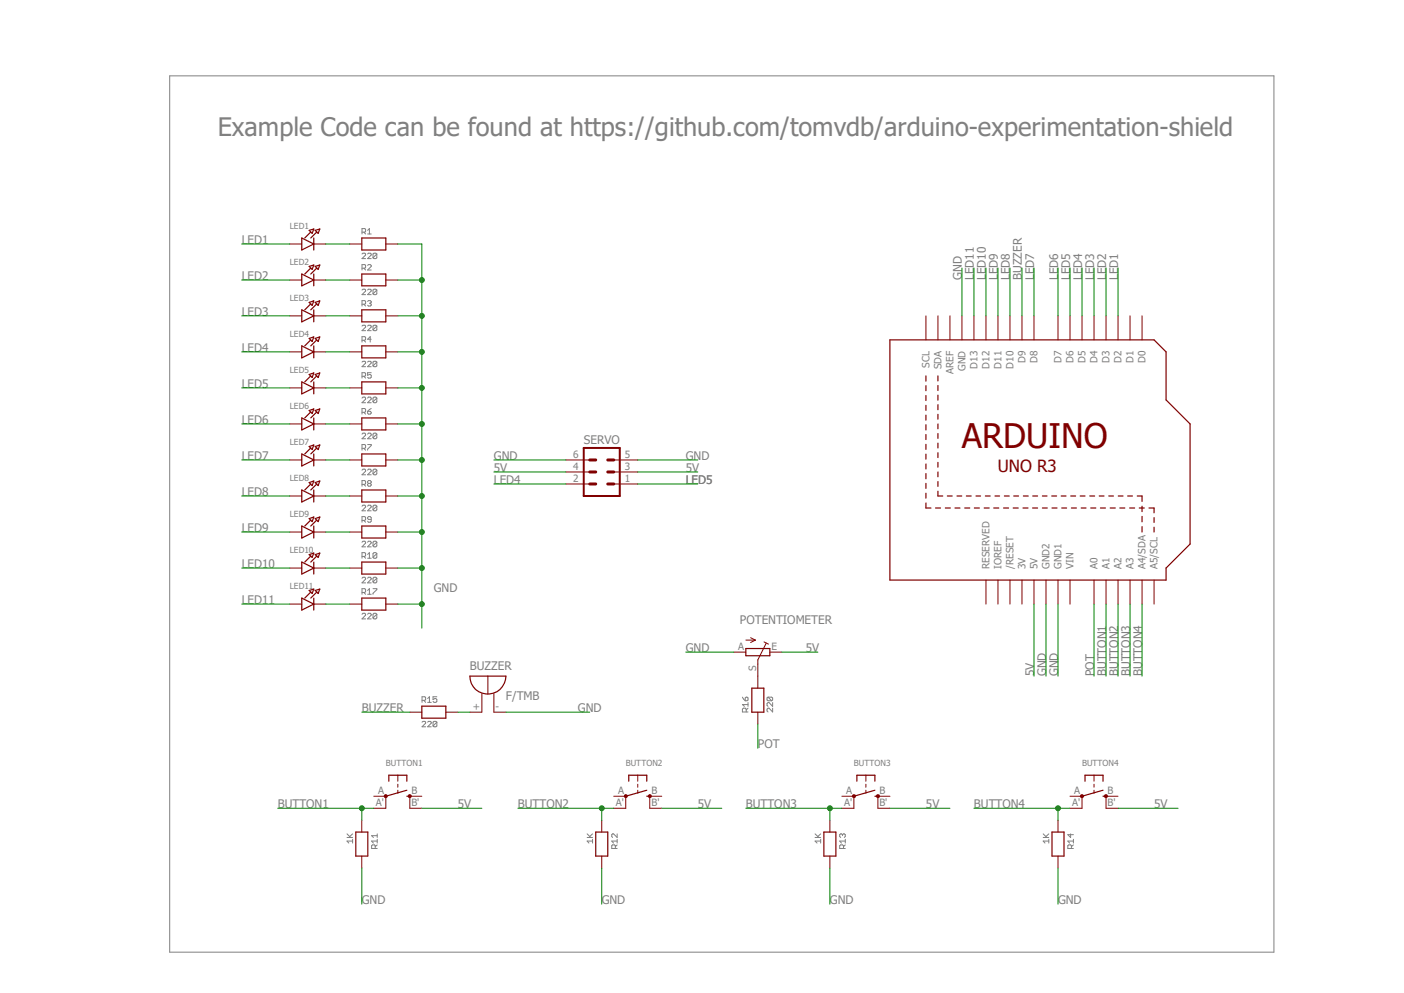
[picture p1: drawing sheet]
<svg xmlns="http://www.w3.org/2000/svg" width="297mm" height="210mm" viewBox="0 0 297 210" stroke-linecap="round" stroke-linejoin="round" font-family="sans-serif">
<path d="M35.8 16l233.9 185.5M269.7 16l-233.9 185.5" fill="none" stroke="#fff" stroke-width=".21"/>
<g fill="none" stroke="#808080" stroke-width=".21">
<path d="M35.9 16h233.6v185.4h-233.6zM76.6 53.7l.2-.1h.4l.1 .1v.2l-.7 .8h.7M76.6 49.1h.6l.1-.2v-.4l-.1-.2h-.6v1.2M76.6 56.7h.6l.1-.1v-.5l-.1-.1h-.6v1.1M77 49.1l.3 .4M77 56.7l.3 .4M77.8 53.7l.1-.1 .6 .1v.2l-.7 .8h.7M77.8 56.1l.1-.1 .6 .1v.2l-.7 .8h.7M77.8 48.7l.3-.4v1.2M77.8 49.5h.7M79.7 53.7v.8l-.2 .2-.6-.2M79.7 53.7l-.2-.1-.6 .1v.8"/>
<path d="M79.7 53.7l-.8 .8M76.6 61.3l.2-.1h.4l.1 .1v.3l-.7 .7h.7M76.6 64.3h.6l.1-.5-.1-.2h-.6v1.1M76.6 69l.2-.2h.4l.1 .2v.2l-.7 .7h.7M76.6 72h.6l.1-.2v-.4l-.1-.2h-.6v1.1M76.6 76.6l.2-.2h.4l.1 .2v.2l-.7 .8h.7M76.6 79.6h.6l.1-.6-.1-.2h-.6v1.2M77 64.3l.3 .4M77 72l.3 .3M77 79.6l.3 .4M77.8 61.3l.1-.1 .6 .1v.3l-.7 .7h.7M77.8 63.8l.1-.2h.4l.2 .2-.2 .3"/>
<path d="M77.8 69l.1-.2 .6 .2v.2l-.7 .7h.7M77.8 76.6l.1-.2 .6 .2v.2l-.7 .8h.7M78.1 64.1h.2M78.3 64.1l.2 .2-.2 .4h-.4l-.1-.1M78.5 78.8h-.7v.6l.3-.2 .4 .2v.4l-.2 .2h-.4l-.1-.2M78.5 71.8h-.7l.5-.6v1.1M79.7 61.3l-.2-.1-.6 .1v.8M79.7 69l-.2-.2-.6 .2v.8M79.7 76.6l-.2-.2-.6 .2v.8M79.7 61.3v.8l-.2 .2-.6-.2M79.7 69v.8l-.2 .1-.6-.1M79.7 76.6v.8l-.2 .2-.6-.2"/>
<path d="M79.7 61.3l-.8 .8M79.7 69l-.8 .8M79.7 76.6l-.8 .8M76.6 84.2l.2-.2h.4l.1 .2v.2l-.7 .8h.7M76.6 87.2h.6l.1-.2-.1-.6h-.6v1.2M76.6 91.8l.2-.2h.4l.1 .2v.2l-.7 .8h.7M76.6 94.8h.6l.1-.2-.1-.6h-.6v1.2M76.6 99.4l.2-.2h.4l.1 .2v.3l-.7 .7h.7M77 87.2l.3 .4M77 94.8l.3 .4M77.8 84.2l.1-.2h.4l.2 .2v.2l-.7 .8h.7M77.8 87h.5l.2 .4-.2 .2h-.4z"/>
<path d="M77.8 91.8l.1-.2h.4l.2 .2v.2l-.7 .8h.7M77.8 94h.7v.2l-.7 .8v.2M77.8 99.4l.1-.2h.4l.2 .2v.3l-.7 .7h.7M78.5 86.4l-.7 .6M79.7 84.2l-.2-.2h-.4l-.2 .2v.8M79.7 91.8l-.2-.2h-.4l-.2 .2v.8M79.7 99.4l-.2-.2h-.4l-.2 .2v.8M79.7 84.2v.8l-.2 .2h-.4l-.2-.2M79.7 91.8v.8l-.2 .2h-.4l-.2-.2M79.7 99.4v.8l-.2 .2h-.4l-.2-.2M79.7 84.2l-.8 .8M79.7 91.8l-.8 .8"/>
<path d="M79.7 99.4l-.8 .8M76.6 102.4h.6l.1-.2-.1-.6h-.6v1.2M76.6 107.1l.2-.3h.4l.1 .3-.7 .9h.7M76.6 110.1h.6l.1-.2-.1-.6h-.6v1.1M76.6 114.7l.2-.2h.4l.1 .2-.7 1h.7M76.6 117.7h.6l.1-.2-.1-.6h-.6v1.2M77 102.4l.3 .4M77 110.1l.3 .3M77 117.7l.3 .4M77.8 107.1l.1-.3h.4l.2 .3-.7 .9h.7M77.8 114.7l.1-.2h.4l.2 .2-.7 1h.7M77.8 117.3l.3-.4v1.2"/>
<path d="M77.8 118.1h.7M77.9 102.2l-.1-.1 .1-.5h.4l.2 .3-.2 .3M77.9 102.2l-.1 .2 .1 .4h.4l.2-.2-.2-.4M77.9 102.2h.4M78.5 109.9h-.6l-.1-.3 .1-.3h.4l.2 .2v.7l-.2 .2h-.4l-.1-.2M79.7 107.1l-.2-.3h-.4l-.2 .3v.7M79.7 114.7l-.2-.2h-.4l-.2 .2v.7M79.7 117.1l-.2-.2h-.4l-.2 .2v.8M79.7 107.1v.7l-.2 .2h-.4l-.2-.2M79.7 114.7v.7l-.2 .3h-.4l-.2-.3M79.7 117.1v.8l-.2 .2h-.4l-.2-.2M79.7 107.1l-.8 .7"/>
<path d="M79.7 114.7l-.8 .7M79.7 117.1l-.8 .8M76.6 122.3l.2-.2h.4l.1 .2-.7 1h.7M76.6 125.3h.6l.1-.2-.1-.6h-.6v1.2M76.6 129.9l.2-.2h.4l.1 .2-.7 1h.7M77 125.3l.3 .4M77.8 122.3l.1-.2h.4l.2 .2-.7 1h.7M77.8 129.9l.1-.2h.4l.2 .2-.7 1h.7M77.8 124.9l.3-.4v1.2M77.8 125.7h.7M78.9 124.5h.8v.2l-.8 .8v.2M79.7 122.3l-.2-.2h-.4l-.2 .2v.8"/>
<path d="M79.7 129.9l-.2-.2h-.4l-.2 .2v.8M79.7 122.3v.8l-.2 .2h-.4l-.2-.2M79.7 129.9v.8l-.2 .2h-.4l-.2-.2M79.7 122.3l-.8 .8M79.7 129.9l-.8 .8M89.3 152.7l.2-.1h.4l.1 .1v.3l-.7 .7h.7M89.3 148.1h.6l.1-.1-.1-.6h-.6v1.1M89.7 148.1l.3 .4M90.5 152.7l.1-.1 .6 .1v.3l-.7 .7h.7M90.5 147.7l.3-.3v1.1M90.5 148.5h.7M92.4 152.7v.8l-.2 .2-.6-.2"/>
<path d="M92.4 152.7l-.2-.1-.6 .1v.8M92.4 147.4h-.8v.6l.4-.3 .4 .3v.3l-.2 .2h-.4l-.2-.2M92.4 152.7l-.8 .8M157.1 147.4l.5 .8M157.6 147.6l.4-.2 .2 .2v.4l-.6 .2zM157.9 150.6v-.6l-.3-.2h-.3l-.2 .2v.6h1.1M158.2 149.8l-.3 .4M158.2 149h-1.1l.4 .4M158.2 148.6v.8M162.5 147.4h.7l.2 .2v.4l-.2 .2M162.5 147.4l-.2 .2v.4l.2 .2h.7M162.5 147.4l.7 .8"/>
<path d="M163.4 148.6v.8l-.7-.8-.4 .2v.4l.2 .2M163.4 149.8v.8l-.7-.8-.4 .2v.4l.2 .2M73.4 177.1h1.2M73.4 176.4l.8 .7M74.6 177.9h-1.2l.4 .4M74.6 177.5v.8M74.6 176.4l-.6 .5M79.4 179.5v-.6l-.2-.2-.6 .2v.6h1.2M79.8 177.9h-1.2l.4 .4M79.8 178.7l-.4 .4M79.8 176.4v.7M79.8 177.5v.8"/>
<path d="M79.8 176.7h-1.2l.4 .4M124.2 177.1h1.1M124.2 176.4l.8 .7M125.3 177.9h-1.1l.4 .4M125.3 177.5v.8M125.3 176.4l-.5 .5M130.2 179.5v-.6l-.6-.2-.2 .2v.6h1.2M130.6 177.9h-1.2l.4 .4M130.6 176.4v.7l-.8-.7h-.2l-.2 .1 .2 .6M130.6 178.7l-.4 .4M130.6 177.5v.8M172.4 177.1h1.2"/>
<path d="M172.4 176.4l.8 .7M173.6 177.9h-1.2l.4 .4M173.6 177.5v.8M173.6 176.4l-.6 .5M178.2 176.5l-.2-.1-.4 .1v.4l.2 .2M178.2 176.5l.2-.1 .4 .1v.4l-.2 .2M178.2 176.5v.2M178.4 179.5v-.6l-.2-.2-.6 .2v.6h1.2M178.8 177.9h-1.2l.4 .4M178.8 178.7l-.4 .4M178.8 177.5v.8M220.7 177.1h1.2"/>
<path d="M220.7 176.4l.7 .7M221.9 177.9h-1.2l.4 .4M221.9 177.5v.8M221.9 176.4l-.6 .5M226.5 176.4v.7l-.6-.6h1.2M226.7 179.5v-.6l-.2-.2-.6 .2v.6h1.2M227.1 177.9h-1.2l.4 .4M227.1 178.7l-.4 .4M227.1 177.5v.8"/>
</g>
<g fill="none" stroke="#800000" stroke-width=".25">
<path d="M63.8 50.3l2.6 1.3-2.6 1.3zM63.8 58l2.6 1.2-2.6 1.3zM65.4 48.7l1-.3-.4 1zM65.4 56.3l1-.3-.4 1zM65.7 49.1l-1.2 1.2M65.7 56.7l-1.2 1.3M66.4 50.3v2.6M66.4 58v2.5M66.7 48.7l.9-.3-.3 1zM66.7 56.3l.9-.3-.3 1zM67 49.1l-1.3 1.2M67 56.7l-1.3 1.3"/>
<path d="M76.5 50.3h5.1v2.6h-5.1zM76.5 58h5.1v2.5h-5.1zM63.8 65.5l2.6 1.3-2.6 1.3zM63.8 73.2l2.6 1.2-2.6 1.3zM65.4 64l1-.4-.4 1zM65.4 71.6l1-.4-.4 1zM65.4 79.2l1-.3-.4 .9zM65.7 64.3l-1.2 1.2M65.7 71.9l-1.2 1.3M65.7 79.5l-1.2 1.3M66.4 65.5v2.6M66.4 73.2v2.5"/>
<path d="M66.7 64l.9-.4-.3 1zM66.7 71.6l.9-.4-.3 1zM66.7 79.2l.9-.3-.3 .9zM67 64.3l-1.3 1.2M67 71.9l-1.3 1.3M67 79.5l-1.3 1.3M76.5 65.5h5.1v2.6h-5.1zM76.5 73.2h5.1v2.5h-5.1zM188.3 71.9h55.8l2.6 2.5v10.2l5.1 5.1v25.4l-5.1 5v2.6h-58.4zM195.9 79.5v1.1M198.4 79.5v1.1M63.8 80.8l2.6 1.2-2.6 1.3z"/>
<path d="M63.8 88.4l2.6 1.3-2.6 1.2zM63.8 96l2.6 1.3-2.6 1.3zM65.4 86.8l1-.3-.4 1zM65.4 94.4l1-.3-.4 1zM65.7 87.1l-1.2 1.3M65.7 94.7l-1.2 1.3M66.4 80.8v2.5M66.4 88.4v2.5M66.4 96v2.6M66.7 86.8l.9-.3-.3 1zM66.7 94.4l.9-.3-.3 1zM67 87.1l-1.3 1.3"/>
<path d="M67 94.7l-1.3 1.3M76.5 80.8h5.1v2.5h-5.1zM76.5 88.4h5.1v2.5h-5.1zM76.5 96h5.1v2.6h-5.1zM195.9 81.6v1M195.9 83.7v1M195.9 85.7v1.1M195.9 87.8v1.1M195.9 89.8v1.1M195.9 91.9v1.1M195.9 94v1M195.9 96.1v1"/>
<path d="M195.9 98.1v1.1M198.4 81.5v1.1M198.4 83.6v1M198.4 85.6v1.1M198.4 87.6v1M198.4 89.7v1M198.4 91.7v1M198.4 93.7v1M198.4 95.8v1M198.4 97.8v1M198.4 99.8v1M63.8 103.6l2.6 1.3-2.6 1.3z"/>
<path d="M63.8 111.3l2.6 1.2-2.6 1.3zM63.8 118.9l2.6 1.2-2.6 1.3zM65.4 102.1l1-.4-.4 1zM65.4 109.7l1-.4-.4 1zM65.4 117.3l1-.3-.4 .9zM65.7 102.4l-1.2 1.2M65.7 110l-1.2 1.3M65.7 117.6l-1.2 1.3M66.4 103.6v2.6M66.4 111.3v2.5M66.4 118.9v2.5M66.7 102.1l.9-.4-.3 1z"/>
<path d="M66.7 109.7l.9-.4-.3 1zM66.7 117.3l.9-.3-.3 .9zM67 102.4l-1.3 1.2M67 110l-1.3 1.3M67 117.6l-1.3 1.3M76.5 103.6h5.1v2.6h-5.1zM76.5 111.3h5.1v2.5h-5.1zM76.5 118.9h5.1v2.5h-5.1zM195.9 100.2v1.1M195.9 102.2v1.1M195.9 104.3v1.1M195.9 106.4v1h1"/>
<path d="M197.9 107.4h1.1M198.4 101.9v1M198.4 103.9v1h1M200 107.4h1M200.4 104.9h1M202 107.4h1.1M202.4 104.9h1.1M204.1 107.4h1M204.4 104.9h1M206.1 107.4h1.1M206.5 104.9h.9M208.2 107.4h1.1"/>
<path d="M208.4 104.9h1.1M210.2 107.4h1.1M210.5 104.9h1M212.3 107.4h1.1M212.5 104.9h1M214.3 107.4h1.1M214.5 104.9h1M216.4 107.4h1.1M216.5 104.9h1M218.4 107.4h1.1M218.5 104.9h1M220.5 107.4h1"/>
<path d="M220.5 104.9h1M222.5 104.9h1M222.5 107.4h1.1M224.5 104.9h1M224.6 107.4h1M226.5 104.9h1M226.7 107.4h1M228.5 104.9h1M228.7 107.4h1M230.5 104.9h1.1M230.8 107.4h1M232.5 104.9h1.1"/>
<path d="M232.8 107.4h1M234.6 104.9h.9M234.9 107.4h1M236.6 104.9h1M236.9 107.4h1.1M238.5 104.9h1.1M239 107.4h1M240.6 104.9h1v1.1M241 107.4h1.1M241.6 107.1v1.1M241.6 109.2v1.2M241.6 111.4v1.1"/>
<path d="M243.1 107.4h1v1.1M244.1 109.5v1M244.1 111.5v1M82.3 165.2v-1.2h3.8v1.2M86.1 168.4h.6M86.1 167.1l-4.5 1.3"/>
</g>
<g fill="none" stroke="#800000" stroke-width=".21">
<path d="M61.3 51.6h2.5M61.3 59.2h2.5M66.4 51.6h2.5M66.4 59.2h2.5M74 51.6h2.5M74 59.2h2.5M81.6 51.6h2.6M81.6 59.2h2.6M61.3 66.8h2.5M61.3 74.4h2.5M66.4 66.8h2.5M66.4 74.4h2.5"/>
<path d="M74 66.8h2.5M74 74.4h2.5M81.6 66.8h2.6M81.6 74.4h2.6M195.9 66.8v5.1M198.4 66.8v5.1M201 66.8v5.1M203.5 66.8v5.1M206 66.8v5.1M208.6 66.8v5.1M211.1 66.8v5.1M213.7 66.8v5.1"/>
<path d="M216.2 66.8v5.1M218.7 66.8v5.1M223.8 66.8v5.1M226.4 66.8v5.1M228.9 66.8v5.1M231.4 66.8v5.1M234 66.8v5.1M236.5 66.8v5.1M239.1 66.8v5.1M241.6 66.8v5.1M61.3 82h2.5M61.3 89.7h2.5"/>
<path d="M61.3 97.3h2.5M66.4 82h2.5M66.4 89.7h2.5M66.4 97.3h2.5M74 82h2.5M74 89.7h2.5M74 97.3h2.5M81.6 82h2.6M81.6 89.7h2.6M81.6 97.3h2.6M61.3 104.9h2.5M61.3 112.5h2.5"/>
<path d="M66.4 104.9h2.5M66.4 112.5h2.5M74 104.9h2.5M74 112.5h2.5M81.6 104.9h2.6M81.6 112.5h2.6M61.3 120.1h2.5M66.4 120.1h2.5M74 120.1h2.5M81.6 120.1h2.6M208.6 122.7v5.1M211.1 122.7v5.1"/>
<path d="M213.7 122.7v5.1M216.2 122.7v5.1M218.7 122.7v5.1M221.3 122.7v5.1M223.8 122.7v5.1M226.4 122.7v5.1M231.4 122.7v5.1M234 122.7v5.1M236.5 122.7v5.1M239.1 122.7v5.1M241.6 122.7v5.1M244.1 122.7v5.1"/>
<path d="M81.6 168.4v2.5M84.2 164v1.2M84.2 165.9v.6M84.2 167.1v.7M86.7 168.4v2.5"/>
</g>
<path d="M81.4 168.1h.4l.2 .3-.2 .2h-.4z" fill-rule="evenodd" fill="#800000"/>
<path d="M81.4 168.1h.4l.2 .3-.2 .2h-.4z" fill="none" stroke="#800000" stroke-width=".21"/>
<path d="M86.4 168.1h.5l.1 .3-.1 .2h-.5z" fill-rule="evenodd" fill="#800000"/>
<path d="M76.5 173.5v2.5M79.1 168.4h2.5M79.1 170.9h2.5M86.4 168.1h.5l.1 .3-.1 .2h-.5zM86.7 168.4h2.5M86.7 170.9h2.5M132.4 168.4v2.5M134.9 164v1.2M134.9 165.9v.6M134.9 167.1v.7M137.5 168.4v2.5M76.5 181.1v2.5" fill="none" stroke="#800000" stroke-width=".21"/>
<path d="M75.3 176h2.5v5.1h-2.5zM133 165.2v-1.2h3.8v1.2M136.8 168.4h.7M136.8 167.1l-4.4 1.3" fill="none" stroke="#800000" stroke-width=".25"/>
<path d="M132.2 168.1h.4v.5h-.4z" fill-rule="evenodd" fill="#800000"/>
<path d="M132.2 168.1h.4v.5h-.4z" fill="none" stroke="#800000" stroke-width=".21"/>
<path d="M137.2 168.1h.5v.5h-.5z" fill-rule="evenodd" fill="#800000"/>
<path d="M127.3 173.5v2.5M129.8 168.4h2.6M129.8 170.9h2.6M137.2 168.1h.5v.5h-.5zM137.5 168.4h2.5M137.5 170.9h2.5M180.6 168.4v2.5M183.2 164v1.2M183.2 165.9v.6M183.2 167.1v.7M185.7 168.4v2.5M127.3 181.1v2.5" fill="none" stroke="#800000" stroke-width=".21"/>
<path d="M126 176h2.6v5.1h-2.6zM181.3 165.2v-1.2h3.8v1.2M185.1 168.4h.6M185.1 167.1l-4.5 1.3" fill="none" stroke="#800000" stroke-width=".25"/>
<path d="M180.4 168.1h.5v.5h-.5l-.1-.2z" fill-rule="evenodd" fill="#800000"/>
<path d="M180.4 168.1h.5v.5h-.5l-.1-.2z" fill="none" stroke="#800000" stroke-width=".21"/>
<path d="M185.5 168.1h.5v.5h-.5l-.1-.2z" fill-rule="evenodd" fill="#800000"/>
<path d="M175.6 173.5v2.5M178.1 168.4h2.5M178.1 170.9h2.5M185.5 168.1h.5v.5h-.5l-.1-.2zM185.7 168.4h2.6M185.7 170.9h2.6M228.9 168.4v2.5M231.4 164v1.2M231.4 165.9v.6M231.4 167.1v.7M234 168.4v2.5M175.6 181.1v2.5" fill="none" stroke="#800000" stroke-width=".21"/>
<path d="M174.3 176h2.5v5.1h-2.5zM229.5 165.2v-1.2h3.8v1.2M233.3 168.4h.7M233.3 167.1l-4.4 1.3" fill="none" stroke="#800000" stroke-width=".25"/>
<path d="M228.6 168.1h.5l.1 .3-.1 .2h-.5z" fill-rule="evenodd" fill="#800000"/>
<path d="M228.6 168.1h.5l.1 .3-.1 .2h-.5z" fill="none" stroke="#800000" stroke-width=".21"/>
<path d="M233.7 168.1h.5l.1 .3-.1 .2h-.5z" fill-rule="evenodd" fill="#800000"/>
<g fill="none" stroke="#800000" stroke-width=".21">
<path d="M119.7 99.8h5.1M119.7 97.3h5.1M129.8 99.8h5.1M129.8 97.3h5.1M119.7 102.4h5.1M129.8 102.4h5.1M61.3 127.8h2.5M66.4 127.8h2.5M74 127.8h2.5M81.6 127.8h2.6M155.2 137.9h2.6M157.8 135.4h2"/>
<path d="M158.8 134.9l1 .5M159.8 135.4l-1 .5M161.6 135.8l1 .4M162.1 136l-1.8 3.6v5.9M162.9 137.9h2.5M86.7 150.6h2.5M94.3 150.6h2.6M101.9 146.7v3.9h-2.5M103.2 143v3.8M104.5 146.7v3.9h2.5M160.3 150.6v2.6M223.8 173.5v2.5"/>
<path d="M226.4 168.4h2.5M226.4 170.9h2.5M233.7 168.1h.5l.1 .3-.1 .2h-.5zM234 168.4h2.5M234 170.9h2.5M223.8 181.1v2.5"/>
</g>
<path d="M63.8 126.5l2.6 1.3-2.6 1.2zM65.4 124.9l1-.3-.4 .9zM65.7 125.2l-1.2 1.3M66.4 126.5v2.5M66.7 124.9l.9-.3-.3 .9zM67 125.2l-1.3 1.3M76.5 126.5h5.1v2.5h-5.1zM157.8 137.2h5.1v1.5h-5.1zM89.2 149.4h5.1v2.5h-5.1zM99.4 143h7.6a3.8 3.8 0 0 1-3.8 3.8 3.8 3.8 0 0 1-3.8-3.8zM159 145.5h2.6v5.1h-2.6zM222.5 176h2.6v5.1h-2.6z" fill="none" stroke="#800000" stroke-width=".25"/>
<path d="M123.5 94.7h7.6v10.2h-7.6z" fill="none" stroke="#800000" stroke-width=".42"/>
<path d="M124.8 97.3h1.2M124.8 99.8h1.2M128.6 97.3h1.2M128.6 99.8h1.2M124.8 102.4h1.2M128.6 102.4h1.2" fill="none" stroke="#800000" stroke-width=".64"/>
<g fill="none" stroke="#008000" stroke-width=".21">
<path d="M51.1 51.6h10.2M51.1 59.2h10.2M68.9 51.6h5.1M68.9 59.2h5.1M208.6 56.7v10.1M211.1 56.7v10.1M213.7 56.7v10.1M218.7 56.7v10.1M223.8 56.7v10.1M226.4 56.7v10.1M228.9 56.7v10.1M231.4 56.7v10.1"/>
<path d="M234 56.7v10.1M236.5 56.7v10.1M51.1 66.8h10.2M51.1 74.4h10.2M68.9 66.8h5.1M68.9 74.4h5.1M51.1 82h10.2M51.1 89.7h10.2M51.1 97.3h10.2M68.9 82h5.1M68.9 89.7h5.1M68.9 97.3h5.1"/>
<path d="M51.1 104.9h10.2M51.1 112.5h10.2M68.9 104.9h5.1M68.9 112.5h5.1M104.5 102.4h15.2M134.9 102.4h12.7M51.1 120.1h10.2M68.9 120.1h5.1M58.8 170.9h20.3M76.5 170.9v2.6"/>
</g>
<circle cx="76.5" cy="170.9" r=".51" fill="#008000"/>
<g fill="none" stroke="#008000" stroke-width=".21">
<path d="M84.2 51.6h5v68.5h-5M84.2 59.2h5M84.2 66.8h5M84.2 74.4h5M84.2 97.3h5M84.2 82h5M84.2 89.7h5M104.5 97.3h15.2M134.9 97.3h12.7M84.2 104.9h5M84.2 112.5h5M145.1 137.9h10.1"/>
<path d="M234 127.8v15.2M107 150.6h17.8M76.5 183.6v7.6M127.3 183.6v7.6M175.6 183.6v7.6M223.8 183.6v7.6"/>
<circle cx="76.5" cy="170.9" r=".51"/>
</g>
<circle cx="89.2" cy="59.2" r=".51" fill="#008000"/>
<circle cx="89.2" cy="59.2" r=".51" fill="none" stroke="#008000" stroke-width=".21"/>
<circle cx="89.2" cy="66.8" r=".51" fill="#008000"/>
<circle cx="89.2" cy="66.8" r=".51" fill="none" stroke="#008000" stroke-width=".21"/>
<circle cx="89.2" cy="74.4" r=".51" fill="#008000"/>
<circle cx="89.2" cy="74.4" r=".51" fill="none" stroke="#008000" stroke-width=".21"/>
<circle cx="89.2" cy="82" r=".51" fill="#008000"/>
<circle cx="89.2" cy="82" r=".51" fill="none" stroke="#008000" stroke-width=".21"/>
<circle cx="89.2" cy="89.7" r=".51" fill="#008000"/>
<circle cx="89.2" cy="89.7" r=".51" fill="none" stroke="#008000" stroke-width=".21"/>
<circle cx="89.2" cy="97.3" r=".51" fill="#008000"/>
<circle cx="89.2" cy="97.3" r=".51" fill="none" stroke="#008000" stroke-width=".21"/>
<circle cx="89.2" cy="104.9" r=".51" fill="#008000"/>
<circle cx="89.2" cy="104.9" r=".51" fill="none" stroke="#008000" stroke-width=".21"/>
<circle cx="89.2" cy="112.5" r=".51" fill="#008000"/>
<circle cx="89.2" cy="112.5" r=".51" fill="none" stroke="#008000" stroke-width=".21"/>
<circle cx="89.2" cy="120.1" r=".51" fill="#008000"/>
<g fill="none" stroke="#008000" stroke-width=".21">
<path d="M84.2 127.8h5M89.2 120.1v12.7"/>
<circle cx="89.2" cy="120.1" r=".51"/>
</g>
<circle cx="89.2" cy="127.8" r=".51" fill="#008000"/>
<g fill="none" stroke="#008000" stroke-width=".21">
<path d="M203.5 56.7v10.1M104.5 99.8h15.2M134.9 99.8h12.7M165.4 137.9h7.6M218.7 127.8v15.2M221.3 127.8v15.2M223.8 127.8v15.2M89.2 170.9h12.7M109.6 170.9h20.2M127.3 170.9v2.6M140 170.9h12.7M188.3 170.9h12.7"/>
<path d="M236.5 170.9h12.7"/>
<circle cx="89.2" cy="127.8" r=".51"/>
</g>
<circle cx="127.3" cy="170.9" r=".51" fill="#008000"/>
<g fill="none" stroke="#008000" stroke-width=".21">
<path d="M236.5 127.8v15.2M157.8 170.9h20.3M175.6 170.9v2.6"/>
<circle cx="127.3" cy="170.9" r=".51"/>
</g>
<circle cx="175.6" cy="170.9" r=".51" fill="#008000"/>
<g fill="none" stroke="#008000" stroke-width=".21">
<path d="M239.1 127.8v15.2M206 170.9h20.4M223.8 170.9v2.6"/>
<circle cx="175.6" cy="170.9" r=".51"/>
</g>
<circle cx="223.8" cy="170.9" r=".51" fill="#008000"/>
<g fill="none" stroke="#008000" stroke-width=".21">
<path d="M206 56.7v10.1M216.2 56.7v10.1M51.1 127.8h10.2M68.9 127.8h5.1M231.4 127.8v15.2M241.6 127.8v15.2M76.5 150.6h10.2M96.9 150.6h2.5M160.3 153.2v5"/>
<circle cx="223.8" cy="170.9" r=".51"/>
</g>
<text font-size="7.2" fill="#800000" x="203.5" y="94.7">ARDUINO</text>
<text font-size="5.4" fill="#808080" x="46.1" y="28.7">Example Code can be found at https://github.com/tomvdb/arduino-experimentation-shield</text>
<text font-size="3.6" fill="#800000" x="211.1" y="99.8">UNO R3</text>
<g font-size="2.5" fill="#808080">
<text x="51.1" y="51.6">LED1</text>
<text x="51.1" y="59.2">LED2</text>
<text x="203.5" y="59.2" transform="rotate(-90 203.5 59.2)">GND</text>
<text x="206" y="59.2" transform="rotate(-90 206 59.2)">LED11</text>
<text x="208.6" y="59.2" transform="rotate(-90 208.6 59.2)">LED10</text>
<text x="211.1" y="59.2" transform="rotate(-90 211.1 59.2)">LED9</text>
<text x="213.7" y="59.2" transform="rotate(-90 213.7 59.2)">LED8</text>
<text x="216.2" y="59.2" transform="rotate(-90 216.2 59.2)">BUZZER</text>
<text x="218.7" y="59.2" transform="rotate(-90 218.7 59.2)">LED7</text>
<text x="223.8" y="59.2" transform="rotate(-90 223.8 59.2)">LED6</text>
<text x="226.4" y="59.2" transform="rotate(-90 226.4 59.2)">LED5</text>
<text x="228.9" y="59.2" transform="rotate(-90 228.9 59.2)">LED4</text>
<text x="231.4" y="59.2" transform="rotate(-90 231.4 59.2)">LED3</text>
<text x="234" y="59.2" transform="rotate(-90 234 59.2)">LED2</text>
<text x="236.5" y="59.2" transform="rotate(-90 236.5 59.2)">LED1</text>
<text x="51.1" y="66.8">LED3</text>
<text x="51.1" y="74.4">LED4</text>
<text x="51.1" y="82">LED5</text>
<text x="51.1" y="89.7">LED6</text>
<text x="123.5" y="94">SERVO</text>
<text x="51.1" y="97.3">LED7</text>
<text x="104.5" y="97.3">GND</text>
<text x="104.5" y="99.8">5V</text>
<text x="145.1" y="97.3">GND</text>
<text x="145.1" y="99.8">5V</text>
<text x="51.1" y="104.9">LED8</text>
<text x="104.5" y="102.4">LED4</text>
<text x="145.1" y="102.4">LED5</text>
<text x="51.1" y="112.5">LED9</text>
<text x="51.1" y="120.1">LED10</text>
<text x="91.8" y="125.2">GND</text>
<text x="51.1" y="127.8">LED11</text>
<text x="156.5" y="132">POTENTIOMETER</text>
<text x="145.1" y="137.9">GND</text>
<text x="170.5" y="137.9">5V</text>
<text x="99.4" y="141.7">BUZZER</text>
<text x="218.7" y="143" transform="rotate(-90 218.7 143)">5V</text>
<text x="221.3" y="143" transform="rotate(-90 221.3 143)">GND</text>
<text x="223.8" y="143" transform="rotate(-90 223.8 143)">GND</text>
<text x="231.4" y="143" transform="rotate(-90 231.4 143)">POT</text>
<text x="234" y="143" transform="rotate(-90 234 143)">BUTTON1</text>
<text x="236.5" y="143" transform="rotate(-90 236.5 143)">BUTTON2</text>
<text x="239.1" y="143" transform="rotate(-90 239.1 143)">BUTTON3</text>
<text x="241.6" y="143" transform="rotate(-90 241.6 143)">BUTTON4</text>
<text x="107" y="148.1">F/TMB</text>
<text x="76.5" y="150.6">BUZZER</text>
<text x="122.3" y="150.6">GND</text>
<text x="160.3" y="158.2">POT</text>
<text x="58.8" y="170.9">BUTTON1</text>
<text x="96.9" y="170.9">5V</text>
<text x="109.6" y="170.9">BUTTON2</text>
<text x="147.6" y="170.9">5V</text>
<text x="157.8" y="170.9">BUTTON3</text>
<text x="195.9" y="170.9">5V</text>
<text x="206" y="170.9">BUTTON4</text>
<text x="244.2" y="170.9">5V</text>
<text x="76.5" y="191.2">GND</text>
<text x="127.3" y="191.2">GND</text>
<text x="175.5" y="191.2">GND</text>
<text x="223.8" y="191.2">GND</text>
</g>
<g font-size="2.1" fill="#808080">
<text x="196.6" y="77.8" transform="rotate(-90 196.6 77.8)">SCL</text>
<text x="206.8" y="78" transform="rotate(-90 206.8 78)">D13</text>
<text x="209.3" y="78" transform="rotate(-90 209.3 78)">D12</text>
<text x="211.9" y="78" transform="rotate(-90 211.9 78)">D11</text>
<text x="214.4" y="78" transform="rotate(-90 214.4 78)">D10</text>
<text x="217" y="76.8" transform="rotate(-90 217 76.8)">D9</text>
<text x="219.5" y="76.8" transform="rotate(-90 219.5 76.8)">D8</text>
<text x="224.6" y="76.8" transform="rotate(-90 224.6 76.8)">D7</text>
<text x="227.1" y="76.8" transform="rotate(-90 227.1 76.8)">D6</text>
<text x="229.7" y="76.8" transform="rotate(-90 229.7 76.8)">D5</text>
<text x="232.2" y="76.8" transform="rotate(-90 232.2 76.8)">D4</text>
<text x="234.7" y="76.8" transform="rotate(-90 234.7 76.8)">D3</text>
<text x="237.3" y="76.8" transform="rotate(-90 237.3 76.8)">D2</text>
<text x="239.8" y="76.8" transform="rotate(-90 239.8 76.8)">D1</text>
<text x="242.4" y="76.8" transform="rotate(-90 242.4 76.8)">D0</text>
<text x="199.2" y="78.1" transform="rotate(-90 199.2 78.1)">SDA</text>
<text x="201.7" y="79.1" transform="rotate(-90 201.7 79.1)">AREF</text>
<text x="204.3" y="78.5" transform="rotate(-90 204.3 78.5)">GND</text>
<text x="121.3" y="99.5">4</text>
<text x="121.3" y="96.9">6</text>
<text x="132.2" y="99.5">3</text>
<text x="132.2" y="96.9">5</text>
<text x="121.3" y="102">2</text>
<text x="132.2" y="102">1</text>
<text x="209.3" y="120.4" transform="rotate(-90 209.3 120.4)">RESERVED</text>
<text x="211.9" y="120.4" transform="rotate(-90 211.9 120.4)">IOREF</text>
<text x="214.4" y="120.4" transform="rotate(-90 214.4 120.4)">/RESET</text>
<text x="217" y="120.4" transform="rotate(-90 217 120.4)">3V</text>
<text x="219.5" y="120.4" transform="rotate(-90 219.5 120.4)">5V</text>
<text x="222" y="120.4" transform="rotate(-90 222 120.4)">GND2</text>
<text x="224.6" y="120.4" transform="rotate(-90 224.6 120.4)">GND1</text>
<text x="227.1" y="120.4" transform="rotate(-90 227.1 120.4)">VIN</text>
<text x="232.2" y="120.4" transform="rotate(-90 232.2 120.4)">A0</text>
<text x="234.7" y="120.4" transform="rotate(-90 234.7 120.4)">A1</text>
<text x="237.3" y="120.4" transform="rotate(-90 237.3 120.4)">A2</text>
<text x="239.8" y="120.4" transform="rotate(-90 239.8 120.4)">A3</text>
<text x="242.4" y="120.4" transform="rotate(-90 242.4 120.4)">A4/SDA</text>
<text x="244.9" y="120.4" transform="rotate(-90 244.9 120.4)">A5/SCL</text>
<text x="156.2" y="137.5">A</text>
<text x="163.2" y="137.5">E</text>
<text x="160" y="142" transform="rotate(-90 160 142)">S</text>
<text x="100" y="150.2">+</text>
<text x="104.8" y="150.2">-</text>
<text x="79.5" y="170.6">A'</text>
<text x="80" y="168">A</text>
<text x="87" y="168">B</text>
<text x="87" y="170.6">B'</text>
<text x="130.3" y="170.6">A'</text>
<text x="130.8" y="168">A</text>
<text x="137.8" y="168">B</text>
<text x="137.8" y="170.6">B'</text>
<text x="178.6" y="170.6">A'</text>
<text x="179" y="168">A</text>
<text x="186.1" y="168">B</text>
<text x="186.1" y="170.6">B'</text>
<text x="226.8" y="170.6">A'</text>
<text x="227.2" y="168">A</text>
<text x="234.3" y="170.6">B'</text>
<text x="234.3" y="168">B</text>
</g>
<g font-size="1.8" fill="#808080">
<text x="61.3" y="48.4">LED1</text>
<text x="61.3" y="56">LED2</text>
<text x="61.3" y="63.6">LED3</text>
<text x="61.3" y="71.2">LED4</text>
<text x="61.3" y="78.9">LED5</text>
<text x="61.3" y="86.5">LED6</text>
<text x="61.3" y="94.1">LED7</text>
<text x="61.3" y="101.7">LED8</text>
<text x="61.3" y="109.3">LED9</text>
<text x="61.3" y="117">LED10</text>
<text x="61.3" y="124.6">LED11</text>
<text x="81.6" y="162.1">BUTTON1</text>
<text x="132.4" y="162.1">BUTTON2</text>
<text x="180.6" y="162.1">BUTTON3</text>
<text x="228.9" y="162.1">BUTTON4</text>
</g>
</svg>
